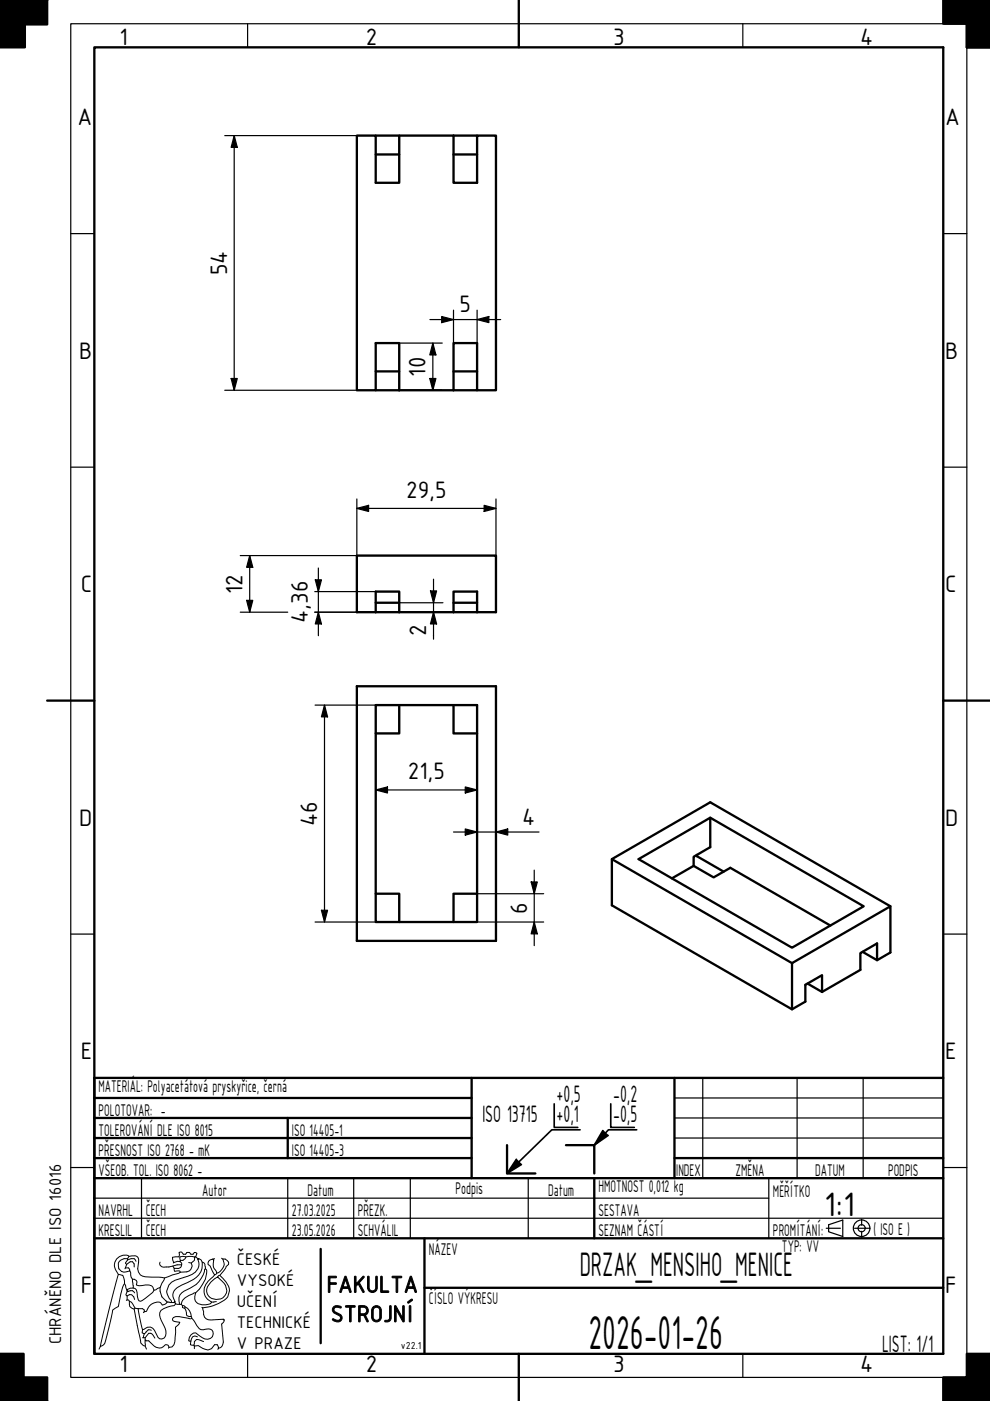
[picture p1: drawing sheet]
<svg xmlns="http://www.w3.org/2000/svg" width="210mm" height="297mm" viewBox="0 0 210 297" stroke-linecap="round" stroke-linejoin="round" font-family="sans-serif">
<!-- layer: Viditelna silna -->
<g fill="none" stroke="#000" stroke-width=".49">
<path d="M0 0h10zM5.3 0v10h-5.3v-10v5.2h10v-5.2M205 5v5h5h-5v-10h5h-10v5h10M79.7 28.8h4.9v10h-4.9v-10h-4v53.9h4v-10h4.9v10M79.7 32.8h4.9M84.6 28.8h16.6M96.2 28.8v10h5v-10h4v53.9h-4M96.2 32.8h5M79.7 78.7h4.9M96.2 72.7h5v10h-5zM96.2 78.7h5M79.7 82.7h16.5"/>
<path d="M75.7 117.8h29.5v12h-29.5zM79.7 129.8v-4.4h4.9v4.4M79.7 127.8h4.9M96.2 129.8v-4.4h5v4.4M96.2 127.8h5M75.7 145.5h29.5v54h-29.5zM79.7 149.5h21.5v46h-21.5zM84.6 149.5v6h-4.9M96.2 149.5v6h5M150.6 173.4l32.5 18.8-15.2 8.7-32.5-18.7 15.2-8.8v6.2l-3.5 2.1v1.9l4.2 2.4 3.5-2 21.3 12.2M79.7 189.5h4.9v6M101.2 189.5h-5v6"/>
<path d="M129.7 182.2l38.2 22M147.1 183.6l-4.6 2.6M147.8 181.2v.3l5.6 3.3M188.8 192.2l-38.2-22.1-20.9 12.1v9.7l38.2 22.1 2.9-1.6v-3.6l3.5-2v3.5M171.2 208.5l3.1 1.8M182.9 201.8l3.1 1.8 2.8-1.7v-9.7l-20.9 12v9.8M186 203.6v-3.6l-3.6 2.1v3.5l-8.1 4.7M20 237h80M20 232.8h80M61 237v8.5M100 228.5v21.3M20 245.5h80"/>
<path d="M20 241.3h80M107.5 242.8v6h6M120 242.8h6v6M143 245.5h57M0 292h10v5h-10zM0 287h5v10h-5M210 287h-5v5h-5v5h10"/>
</g>
<g fill="#000">
<path d="M0 -.1h5.3v10.1h-5.3z" fill-rule="evenodd"/>
<path d="M0 -.1h10v5.3h-10z" fill-rule="evenodd"/>
<path d="M200 0h10v10h-5v-5h-5z" fill-rule="evenodd"/>
<path d="M0 287h5v10h-5z" fill-rule="evenodd"/>
<path d="M0 292h10v5h-10z" fill-rule="evenodd"/>
<path d="M200 292h5v-5h5v10h-10z" fill-rule="evenodd"/>
</g>
<!-- layer: Viditelna tenka -->
<path d="M109.5 245.8l1.1 1.1-3.1 1.9zM127.8 239.7l1.1 1-2.9 2.1z" fill="#000"/>
<g fill="none" stroke="#000" stroke-width=".25">
<path d="M15 5h190v287h-190zM52.5 5v5M157.5 5v5M15 49.5h5M200 49.5h5M15 99h5M200 99h5M15 198h5M200 198h5M127.8 239.7l1.1 1M149 228.5v21.3M169 228.5v21.3"/>
<path d="M183 228.5v21.3M15 247.5h5M20 254h143M87 249.8v12.7M109.5 245.8l1.1 1.1M200 247.5h5M52.5 287v5M157.5 287v5"/>
</g>
<!-- layer: Ramecek -->
<path d="M20 10h180v277h-180zM110 0v10M10 148.5h10M200 148.5h10M110 287v10" fill="none" stroke="#000" stroke-width=".49"/>
<!-- layer: LEV CVUT -->
<g fill="none" stroke="#000" stroke-width=".21">
<path d="M25.1 270.2l-2 7.7-1.8 7.6a1.38 1.38 0 0 0 1.1-1.3l1.5-6.4 1.2-.8 .2-1.1a7.8 7.8 0 0 1 1.1-3.7M26.4 272.2l.5 1.3M26.6 268.8l-.1 .2M26.9 268.1l.7-.6h.5l.3 .5v.6M27 273.7l.1 .1M27 273.7v.1h.1M27 273.8l-.3 .7 .1 .2 .2 .1 .4-.3h.5l.5 .5 .1 .5M27 274.8v.8l-.2 .1M27 275.6h.3l.1 .3 .5 .2 .7 1.3 .7 .1M27.1 267.1l.7-.2h.6l.4 .5M27.1 267.1v-.2a1.5 1.5 0 0 0-2 1.6 1.5 1.5 0 0 0 2.4 1l-.3-.7h-.6M27.1 267.1l-.5 .7 .3 .3-.3 .7"/>
<path d="M27.1 273.8l1-.1 .4 .4M27.3 266.4l-.2 .5M27.4 275.9a1.19 1.19 0 0 0 1 1.7l.2-.2M27.5 269.5l.3 1.3 .3 .4M28.1 271.2h.3l.5 .3 .2 .3-.2 .6 .6 .2a4.9 4.9 0 0 1 2.6 0l.5 1 1.3-.6M28.1 271.2l.2 1.9h-.7l-.7 .4 .1 .2M28.3 273.1l.6 .4 .4 2.1a.52 .52 0 0 0 .9 .1l2.1-1.6 .3-.5M28.4 277.6l1.4 6.6a1.15 1.15 0 0 0 1 1.2l.3 .6M29.3 277.5h.9l.4 .3v.3M30.6 278.1l-.2 .2M33.9 273a2.75 2.75 0 0 0 1.4 2.9l.1 .2M33.9 267.6l-.1 .3a.79 .79 0 0 0 .8 .8 7 7 0 0 0 3-.5h.9"/>
<path d="M34.9 271l-1 2M35.4 276.1l-.4 .4-.6 .2-.3-.5a2.43 2.43 0 0 0-3 1.8l-.5 .1M36.4 276.2h.5M36.6 268.4l.3 .5M36.8 267.7l.9-.3 .5 .1 .3 .3v.4M36.8 267.7l-.1 .1M36.9 276.2h.3v.2l.8 .1M37.1 276v.1M37.2 276.4l-.3 .4a5.8 5.8 0 0 0-2.8 1 2.01 2.01 0 0 0 .1 2.2 4.3 4.3 0 0 1 .9 3.2l-.3 .5-.5 .2-.5-.1-.3-.3a3.3 3.3 0 0 0-1.6-2.1h-.6l-1.1 .5-.9-4.4M38 276.5h.4M38.2 267.2l-.1-.7 .7-.1 2.5 .1-.1 .7-.6 .6M38.2 269.7l-3.3 1.3-4.1-.3a1.62 1.62 0 0 1-1.6-1.7l.2-1.4-.1-1a1.61 1.61 0 0 0-2-.2l-.1-.1a2.16 2.16 0 0 0-2.3 .5 2.16 2.16 0 0 0-.4 2.3l.6 1.1 .9 .2 .4 1.2v.6"/>
<path d="M38.2 267.2v.3M38.4 276.5l.3 .3M38.5 268.2l-.2 .5-.4 .2h-1l.1 .7 1-.2 .2 .3M38.7 276.8l.4 .1a2.62 2.62 0 0 1 1.5 2.2l-1-.1-.1-.3a1.3 1.3 0 0 0-.8-1.5zM39.3 277.1l-.1 .3M39.4 266.5l-.1 .4-.5 .3h-.6M40 267.7l.6 .1a1.29 1.29 0 0 1-1 1.9h-1.4M40.6 279.1l.1 .4 .3 .3a5.3 5.3 0 0 0 1.6 2.1h.6a1.52 1.52 0 0 1 1.9 .4 1.34 1.34 0 0 1-.6 1.5 1.34 1.34 0 0 1-1.6-.2l-1.4-1a1.55 1.55 0 0 0-1.5 1.7l.5 .1 .3-1 .5-.2 .6 .2M40.7 279.5l-.5 .1a4.9 4.9 0 0 0-3.4-.2l-.2 .3v.3l1.5 .4-.3 .5-.6 .5-.1 2.2a2.38 2.38 0 0 1-.6 2l-.7 .1a.56 .56 0 0 0-.7-.6 1.66 1.66 0 0 1-2.8-.1l-.8-.7h-.7v-.7h-.6M41.3 266.5h.2M41.5 274.1l-.6 .2a3.2 3.2 0 0 0-2.5 2.2M41.5 266.5l.3-.8-.3-.1-.3-.1-.3 .4h-.4l-.3-.4h-.6l-.2 .4h-.5l-.4-.4h-.3h-.2v1l-1.4 .1 .2 1.1"/>
<path d="M41.5 274.1a1.62 1.62 0 0 0 1.3 2.5h.8a1.11 1.11 0 0 0 1.2-.5M41.5 266.5l.5 .4M42 267a2.32 2.32 0 0 1-1.3 3.2l-3.6 1.2a2.52 2.52 0 0 0-.8 4.4l.1 .4-1-.1M42.1 266.9h-.1v.1M42.1 266.9l.5 .2 .3 .5 .4 .2 .2 1.2M42.1 266.9l-.1 .1M42.8 277.2l.2 .1M42.9 267.6a3.5 3.5 0 0 1-1.9 3.7l-1.2 .6a4.3 4.3 0 0 0-3 2.1 2.11 2.11 0 0 0 .3 2l-.2 .2M43 277.3l.2 .7a1.43 1.43 0 0 0 1.6 1.9l2.6-.2 .1 .2-.1-.2M43.5 269a.73 .73 0 0 1 .3 .9 7.5 7.5 0 0 1-2.3 4.2M43.5 269l-.1 .2a5.2 5.2 0 0 1-3.1 3.9 2.68 2.68 0 0 0-2.3 2.8v.6M44.2 267.4l.9-.5 .2 .3a2.16 2.16 0 0 0 .6 2.4l.1 .3-.5 .4-.9-1.9-.5-.3z"/>
<path d="M45.3 266.9v.1M45.5 266.9h-.4M45.5 270.3l-.3 .4a3.4 3.4 0 0 0-1.6 4.2l.4 .5 .8 .7M45.9 276l-1.1 .1M46.6 270.4a5.3 5.3 0 0 1 2.1 3.3 3.1 3.1 0 0 1-2.3 2.7 9.3 9.3 0 0 1-3.4 .9M47 266.8l.3 .1M47.3 266.9h.4l.3 .2a.75 .75 0 0 1 .2 1.2l-.3 .2-.3 .8-1.5 1.5a3.9 3.9 0 0 0-2.3 3 2.15 2.15 0 0 0 3.4 1.4 2.15 2.15 0 0 0-.2-3.6l-.9-.8M47.3 266.9a2.09 2.09 0 0 1-1.3 3M47.5 279.9l-.1 .5-.4 .3 .4 3.8a1.22 1.22 0 0 1-1.1 1.3l-.2-.7h-.6l-.7 .8-.7 .3-1.1-.3-.9-.6-.9 .1M21.3 285.5l-.3 .5M30.2 281.9l-.1 .7 .5 .2 .8-.9 .7 .1M30.6 282.8l-.2 .8"/>
<path d="M30.8 283.6l.7-.9h.5l.8 1M30.8 284.1l.2 .2M30.8 284.3v1.1M35.8 285.7l-.1 .1M40.5 284.4l-.1 .7 .7 .1M41.1 285.2l.1 .2M41.2 285.4v.5M43.2 284.5l-1.5-.5-.5 .5-.1 .7M46.3 285.8l-.2 .2"/>
</g>
<!-- layer: Osa -->
<path d="M182.7 258.5v1.3M175.2 260.4h3M181.2 260.4h3M182.7 261.1v1.2" fill="none" stroke="#000" stroke-width=".25"/>
<!-- layer: Viditelna silna -->
<g fill="none" stroke="#000" stroke-width=".25">
<path d="M143 237h57M143 232.8h57M143 241.3h57M178.7 258.7v3.5l-3-1v-1.5"/>
<circle cx="182.7" cy="260.4" r="1.75"/>
<circle cx="182.7" cy="260.4" r=".75"/>
</g>
<path d="M20 258.3h180M30 249.8v12.7M61 249.8v12.7M75 249.8v12.7M112 249.8v12.7M163 249.8v12.7M178.7 258.7l-3 1" fill="none" stroke="#000" stroke-width=".25"/>
<!-- layer: LEV CVUT -->
<path d="M68 264.8v20" fill="none" stroke="#000" stroke-width=".49"/>
<path d="M117.5 234v5h5M123 239.5h-6l-9.5 9.3M127.8 239.7l-1.8 3.1M129.5 234v5h5M135 239.5h-6l-3 3.3 2.9-2.1M109.5 245.8l-2 3 3.1-1.9" fill="none" stroke="#000" stroke-width=".35"/>
<path d="M143 228.5v21.3M200 228.5h-180v58.5M20 249.8h180M126 249.8v12.7M20 262.5h180M90 273h110M90 262.5v24.5" fill="none" stroke="#000" stroke-width=".49"/>
<g fill="none" stroke="#000" stroke-width=".25">
<path d="M47.7 28.8h28M49.7 28.8l.6 2.4h-1.3zM49.7 28.8v53.9M84.6 72.7h9.2M91.2 67.8h15M91.8 72.7l.6 2.5h-1.3zM91.8 72.7v10M93.6 67.1l2.6 .7-2.6 .6zM96.2 65.8v6.9M101.2 67.8l2.4-.7v1.3zM101.2 65.8v6.9M47.7 82.7h28"/>
<path d="M49 80.2h1.3l-.6 2.5zM84.6 82.7h9.2M91.1 80.2h1.3l-.6 2.5zM52.9 117.8l.7 2.5h-1.3zM52.9 117.8v12M75.7 107.8l2.5-.7v1.3zM75.7 105.8v12h-24.8M75.7 107.8h29.5M102.6 107.1l2.6 .7-2.6 .6zM105.2 105.8v12M50.9 129.8h10.1M52.3 127.3h1.3l-.7 2.5z"/>
<path d="M66.7 129.8h13M66.7 125.4h13M66.8 122.9h1.4l-.7 2.5zM67.5 129.8l.7 2.5h-1.4zM67.5 120.4v14.4M84.6 129.8h9.3M84.6 127.8h9.3M91.3 125.3h1.3l-.7 2.5zM91.9 129.8l.7 2.5h-1.3zM91.9 122.8v12.7M66.8 149.5h34.4v20M68.8 149.5l.7 2.5h-1.3z"/>
<path d="M68.8 149.5v46M79.7 149.5v20M79.7 167.5l2.5-.7v1.3zM79.7 167.5h21.5M96.2 176.4h18.1M98.6 175.8l2.6 .6-2.6 .7zM98.6 166.8l2.6 .7-2.6 .6zM105.2 176.4l2.4-.6v1.3zM66.8 195.5h48.5M68.2 193h1.3l-.7 2.5zM101.2 189.5h14.1M112.6 187h1.3l-.6 2.5z"/>
<path d="M113.3 195.5l.6 2.5h-1.3zM113.3 184.5v16"/>
</g>
<g fill="#000">
<path d="M49.7 28.8l.6 2.4h-1.3zM91.8 72.7l.6 2.5h-1.3zM93.6 67.1l2.6 .7-2.6 .6zM101.2 67.8l2.4-.7v1.3zM49 80.2h1.3l-.6 2.5zM91.1 80.2h1.3l-.6 2.5zM75.7 107.8l2.5-.7v1.3zM102.6 107.1l2.6 .7-2.6 .6zM52.3 127.3h1.3l-.7 2.5zM52.9 117.8l.7 2.5h-1.3zM66.8 122.9h1.4l-.7 2.5zM67.5 129.8l.7 2.5h-1.4z"/>
<path d="M91.3 125.3h1.3l-.7 2.5zM91.9 129.8l.7 2.5h-1.3zM68.8 149.5l.7 2.5h-1.3zM79.7 167.5l2.5-.7v1.3zM98.6 175.8l2.6 .6-2.6 .7zM98.6 166.8l2.6 .7-2.6 .6zM105.2 176.4l2.4-.6v1.3zM68.2 193h1.3l-.7 2.5zM112.6 187h1.3l-.6 2.5zM113.3 195.5l.6 2.5h-1.3z"/>
</g>
<text font-size="10.9" x="124.7" y="286">2026-01-26</text>
<g font-size="7.7">
<text x="174.8" y="257.8">1:1</text>
<text x="122.9" y="270.5">DRZAK_MENSIHO_MENICE</text>
</g>
<g font-size="5.4">
<text x="25.4" y="9.6">1</text>
<text x="77.5" y="9.6">2</text>
<text x="130" y="9.6">3</text>
<text x="182.4" y="9.6">4</text>
<text x="16.4" y="26.5">A</text>
<text x="200.4" y="26.5">A</text>
<text x="48.1" y="58.4" transform="rotate(-90 48.1 58.4)">54</text>
<text x="97.4" y="66.2">5</text>
<text x="16.8" y="76">B</text>
<text x="200.4" y="76">B</text>
<text x="90.2" y="79.9" transform="rotate(-90 90.2 79.9)">10</text>
<text x="86.1" y="105.6">29,5</text>
<text x="17.1" y="125.5">C</text>
<text x="51.4" y="125.9" transform="rotate(-90 51.4 125.9)">12</text>
<text x="200.4" y="125.5">C</text>
<text x="65.3" y="132.1" transform="rotate(-90 65.3 132.1)">4,36</text>
<text x="90.4" y="134.8" transform="rotate(-90 90.4 134.8)">2</text>
<text x="86.5" y="165.3">21,5</text>
<text x="16.8" y="175">D</text>
<text x="67.3" y="175.1" transform="rotate(-90 67.3 175.1)">46</text>
<text x="110.7" y="174.9">4</text>
<text x="200.4" y="175">D</text>
<text x="111.7" y="193.7" transform="rotate(-90 111.7 193.7)">6</text>
<text x="17.1" y="224.5">E</text>
<text x="200.4" y="224.5">E</text>
<text x="118" y="233.6">+0,5</text>
<text x="130" y="233.6">-0,2</text>
<text x="102.3" y="237.8">ISO 13715</text>
<text x="118" y="237.8">+0,1</text>
<text x="130" y="237.8">-0,5</text>
<text x="17.1" y="274">F</text>
<text x="69.3" y="274">FAKULTA</text>
<text x="200.4" y="274">F</text>
<text x="70.1" y="280.3">STROJNÍ</text>
<text x="187" y="286.5">LIST: 1/1</text>
<text x="25.4" y="290.9">1</text>
<text x="77.5" y="290.9">2</text>
<text x="130" y="290.9">3</text>
<text x="182.4" y="290.9">4</text>
</g>
<g font-size="3.9">
<text x="20.9" y="231.5">MATERIÁL: Polyacetátová pryskyřice, černá</text>
<text x="20.9" y="236.5">POLOTOVAR: -</text>
<text x="20.9" y="245">PŘESNOST ISO 2768 - mK</text>
<text x="20.9" y="240.8">TOLEROVÁNÍ DLE ISO 8015</text>
<text x="61.9" y="245">ISO 14405-3</text>
<text x="61.9" y="240.8">ISO 14405-1</text>
<text x="20.9" y="249.3">VŠEOB. TOL. ISO 8062 -</text>
<text x="143.4" y="249.3">I</text>
<text x="143.8" y="249.3">NDEX</text>
<text x="155.9" y="249.3">ZMĚNA</text>
<text x="172.8" y="249.3">DATUM</text>
<text x="188.3" y="249.3">PODPIS</text>
<text x="20.9" y="257.8">NAVRHL</text>
<text x="30.9" y="257.8">ČECH</text>
<text x="42.9" y="253.5">Autor</text>
<text x="61.9" y="257.8">27.03.2025</text>
<text x="65.2" y="253.5">Datum</text>
<text x="75.9" y="257.8">PŘEZK.</text>
<text x="96.6" y="253.2">Podpis</text>
<text x="116.2" y="253.5">Datum</text>
<text x="126.9" y="252.8">HMOTNOST 0,012 kg</text>
<text x="126.9" y="257.8">SESTAVA</text>
<text x="163.9" y="253.8">MĚŘÍTKO</text>
<text x="20.9" y="262">KRESLIL</text>
<text x="30.9" y="262">ČECH</text>
<text x="61.9" y="262">23.05.2026</text>
<text x="75.9" y="262">SCHVÁLIL</text>
<text x="126.9" y="262">SEZNAM ČÁSTÍ</text>
<text x="163.9" y="262">PROMÍTÁNÍ:</text>
<text x="185.2" y="261.8">( ISO E )</text>
<text x="50.2" y="268.2">ČESKÉ</text>
<text x="90.9" y="266">NÁZEV</text>
<text x="165.8" y="265.5">TYP: VV</text>
<text x="50.2" y="272.7">VYSOKÉ</text>
<text x="50.2" y="277.1">UČENÍ</text>
<text x="50.2" y="281.6">TECHNICKÉ</text>
<text x="90.9" y="276.5">ČÍSLO VÝKRESU</text>
<text x="13" y="285" transform="rotate(-90 13 285)">CHRÁNĚNO DLE ISO 16016</text>
<text x="50.2" y="286">V PRAZE</text>
</g>
<text font-size="2.3" x="85" y="286">v22.1</text>
</svg>
